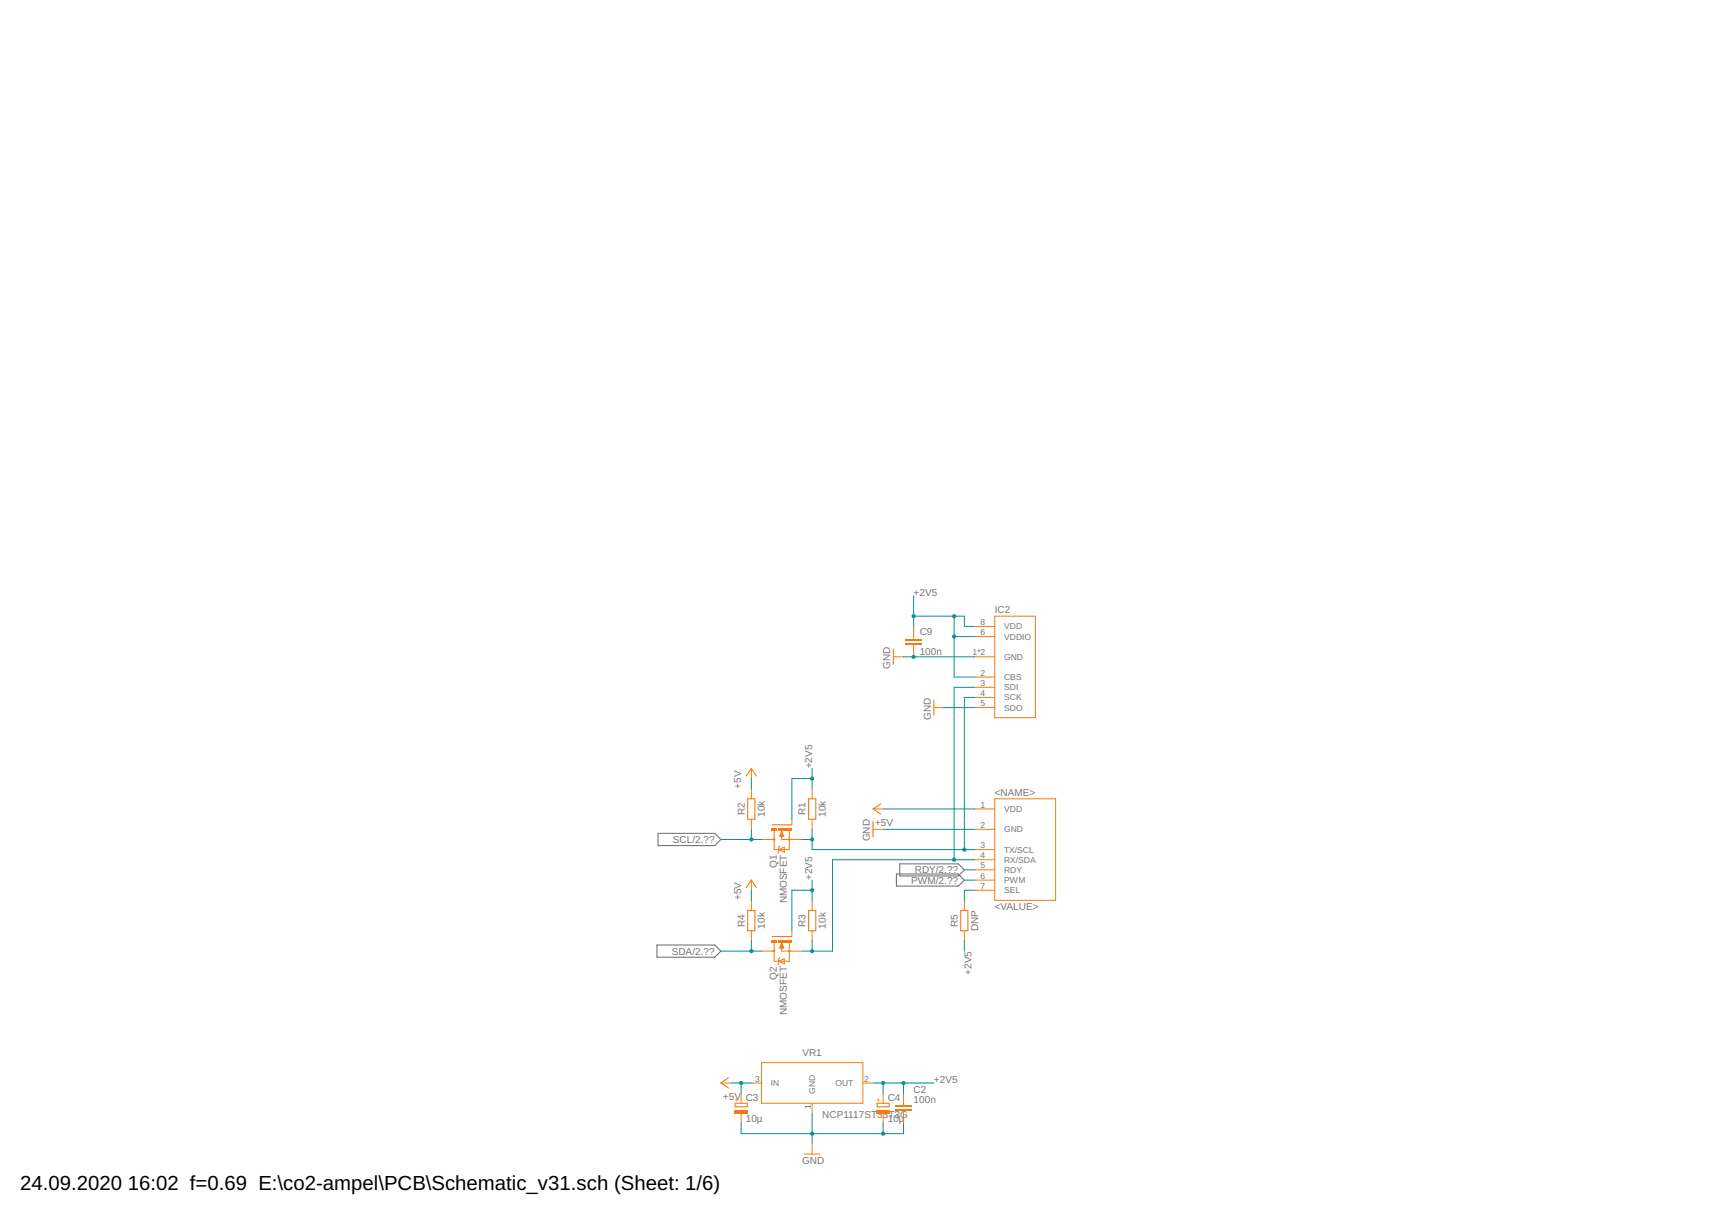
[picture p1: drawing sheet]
<svg xmlns="http://www.w3.org/2000/svg" width="297mm" height="210mm" viewBox="0 0 297 210" stroke-linecap="round" stroke-linejoin="round" font-family="sans-serif">
<path d="M114.2 144.6h9.8l1.1 1-1.1 1.1h-9.8zM155.5 151.6h10.8l1 1.1-1 1h-10.8zM156.1 149.9h10.2l1 1-1 1.1h-10.2zM114 163.9h10l1.1 1.1-1.1 1.1h-10z" fill="none" stroke="#757575" stroke-width=".19"/>
<g fill="none" stroke="#f57c10" stroke-width=".17">
<path d="M172.6 138.6h10.6v17.6h-10.6zM133.9 145.6h.4M135.1 147.4l1-.5v.9zM135.3 146.8l-.2 .1v.9l-.2 .2M135.6 145v.6h1.8M135.6 144.2l.4 .9h-.7zM136.9 144.2v3.2h-2.6v-3.2M137.4 142.1v1M151.5 140.3h1.7M151.5 143.9h1.7M169.1 147.4h3.5M169.1 149.1h3.5"/>
<path d="M169.1 150.9h3.5M169.1 152.7h3.5M169.1 154.4h3.5M169.1 140.3h3.5M169.1 143.9h3.5"/>
</g>
<path d="M152.8 139.5l-1.3 .8 1.3 .9M134 143.1h3.4M151.5 142.5v2.7" fill="none" stroke="#f57c10" stroke-width=".19"/>
<path d="M135.6 144.8v.2h.2l-.2-.6-.1 .6" fill="none" stroke="#f57c10" stroke-width=".21"/>
<g fill="#f57c10">
<path d="M136.5 143.7h.9v.5h-.9z" fill-rule="evenodd"/>
<path d="M133.9 143.7h.9v.5h-.9z" fill-rule="evenodd"/>
<path d="M135 143.7h1.2v.5h-1.2z" fill-rule="evenodd"/>
<circle cx="137" cy="145.6" r=".23"/>
<circle cx="134.3" cy="145.6" r=".23"/>
</g>
<g fill="#f57c10">
<path d="M136.7 145.6a.25 .25 0 0 1 .5 0 .25 .25 0 0 1-.5 0zM136.7 145.6a.25 .25 0 0 0 .5 0 .25 .25 0 0 0-.5 0z"/>
<path d="M134.1 145.6a.25 .25 0 0 1 .5 0 .25 .25 0 0 1-.5 0zM134.1 145.6a.23 .23 0 0 0 .4 0 .23 .23 0 0 0-.4 0z"/>
<path d="M136.5 143.7h.9v.5h-.9zM136.5 143.7v.5h.9v-.5z"/>
<path d="M133.9 143.7h.9v.5h-.9zM133.9 143.7v.5h.9v-.5z"/>
<path d="M135 143.7h1.3v.5h-1.3zM135 143.7v.5h1.2v-.5z"/>
</g>
<path d="M132.1 145.6h1.8M137.4 145.6h1.7M133.9 165h.4M135.1 166.8l1-.5v.9zM135.3 166.1l-.2 .2v.9l-.2 .2M135.6 164.4v.6h1.8M135.6 163.6l.4 .9h-.7zM136.9 163.6v3.2h-2.6v-3.2M137.4 161.5v1" fill="none" stroke="#f57c10" stroke-width=".17"/>
<path d="M134 162.5h3.4" fill="none" stroke="#f57c10" stroke-width=".19"/>
<path d="M135.6 164.2v.2h.2l-.2-.7-.1 .7" fill="none" stroke="#f57c10" stroke-width=".21"/>
<g fill="#f57c10">
<path d="M136.8 164.8h.3v.3h-.3z" fill-rule="evenodd"/>
<path d="M134.2 164.8h.3v.3h-.3z" fill-rule="evenodd"/>
<path d="M136.5 163.1h.9v.5h-.9z" fill-rule="evenodd"/>
<path d="M133.9 163.1h.9v.5h-.9z" fill-rule="evenodd"/>
<path d="M135 163.1h1.2v.5h-1.2z" fill-rule="evenodd"/>
</g>
<g fill="#f57c10">
<path d="M136.8 164.8h.3v.3h-.3zM136.8 164.8v.3h.3v-.3z"/>
<path d="M134.2 164.8h.3v.3h-.3zM134.2 164.8v.3h.3v-.3z"/>
<path d="M136.5 163.1h.9v.5h-.9zM136.5 163.1v.5h.9v-.5z"/>
<path d="M133.9 163.1h.9v.5h-.9zM133.9 163.1v.5h.9v-.5z"/>
<path d="M135 163.1h1.3v.5h-1.3zM135 163.1v.5h1.2v-.5z"/>
</g>
<g fill="none" stroke="#f57c10" stroke-width=".17">
<path d="M130.4 136.8v1.8M140.9 136.8v1.8M130.4 142.1v1.8M130.4 156.2v1.7M140.9 142.1v1.8M140.9 156.2v1.7M167.3 156.2v1.7M130.4 161.5v1.7M132.1 165h1.8M137.4 165h1.7M140.9 161.5v1.7M167.3 161.5v1.7"/>
<path d="M130.4 187.9h1.7M132.1 184.3h17.6v7.1h-17.6zM140.9 191.4v1.7M149.7 187.9h1.8"/>
</g>
<path d="M129.7 138.6h1.3v3.5h-1.3zM140.3 138.6h1.2v3.5h-1.2zM129.7 157.9h1.3v3.6h-1.3zM140.3 157.9h1.2v3.6h-1.2zM166.7 157.9h1.2v3.6h-1.2z" fill="none" stroke="#f57c10" stroke-width=".19"/>
<path d="M155.3 192.6h2.9" fill="none" stroke="#f57c10" stroke-width=".34"/>
<path d="M155.3 192.4h2.9v.4h-2.9zM155.3 192.4v.4h2.9v-.4z" fill="#f57c10"/>
<path d="M155.3 191.9h2.9" fill="none" stroke="#f57c10" stroke-width=".34"/>
<path d="M155.3 191.7h2.9v.4h-2.9zM155.3 191.7v.4h2.9v-.4z" fill="#f57c10"/>
<path d="M156.8 189.6v2.1M156.8 192.8v2.1" fill="none" stroke="#f57c10" stroke-width=".17"/>
<path d="M127.6 191.4h2v.6h-2z" fill="none" stroke="#f57c10" stroke-width=".19"/>
<path d="M127.4 192.5h2.3v.7h-2.3z" fill-rule="evenodd" fill="#f57c10"/>
<path d="M127.4 192.5h2.3v.7h-2.3zM127.4 192.5v.7h2.3v-.7z" fill="#f57c10"/>
<path d="M128.6 189.6v1.8M128.6 193.1v1.8" fill="none" stroke="#f57c10" stroke-width=".17"/>
<path d="M152.2 191.4h2.1v.6h-2.1z" fill="none" stroke="#f57c10" stroke-width=".19"/>
<path d="M152.1 192.5h2.3v.7h-2.3z" fill-rule="evenodd" fill="#f57c10"/>
<path d="M152.1 192.5h2.3v.7h-2.3zM152.1 192.5v.7h2.3v-.7z" fill="#f57c10"/>
<g fill="none" stroke="#f57c10" stroke-width=".17">
<path d="M158.5 110.4v.4M158.5 111.8v.4M169.1 110.4h3.5M169.1 113.9h3.5M169.1 117.5h3.5M169.1 119.2h3.5M169.1 108.7h3.5M172.6 106.9h7v17.6h-7zM169.1 121h3.5M169.1 122.7h3.5M125.1 187.9h1.7M140.9 198.4v1.8"/>
<path d="M153.2 189.6v1.8M153.2 193.1v1.8"/>
</g>
<path d="M126.4 187l-1.3 .9 1.3 .8M139.6 200.2h2.6" fill="none" stroke="#f57c10" stroke-width=".19"/>
<path d="M157.1 111.7h2.8" fill="none" stroke="#f57c10" stroke-width=".34"/>
<path d="M157.1 111.5h2.8v.3h-2.8zM157.1 111.5v.3h2.8v-.3z" fill="#f57c10"/>
<path d="M157.1 111h2.8" fill="none" stroke="#f57c10" stroke-width=".34"/>
<path d="M157.1 110.8h2.8v.3h-2.8zM157.1 110.8v.3h2.8v-.3z" fill="#f57c10"/>
<path d="M155 113.9h1.8M158.5 108.7v1.7M158.5 112.2v1.7M130.4 133.3v1.8M162 122.7h1.8M130.4 152.7v1.7" fill="none" stroke="#f57c10" stroke-width=".17"/>
<path d="M155 112.6v2.7M129.5 134.6l.9-1.3 .8 1.3M162 121.4v2.7M129.5 154l.9-1.3 .8 1.3" fill="none" stroke="#f57c10" stroke-width=".19"/>
<path d="M153.2 140.3h15.9M126.8 187.9h3.6M128.6 187.9v1.7" fill="none" stroke="#009292" stroke-width=".17"/>
<circle cx="128.6" cy="187.9" r=".36" fill="#009292"/>
<path d="M128.2 187.9a.36 .36 0 0 1 .7 0 .36 .36 0 0 1-.7 0zM128.2 187.9a.36 .36 0 0 0 .7 0 .36 .36 0 0 0-.7 0z" fill="#009292"/>
<path d="M130.4 135.1v1.7M130.4 154.4v1.8M153.2 143.9h15.9M128.6 194.9v1.8h28.2v-1.8M140.9 193.1v3.6" fill="none" stroke="#009292" stroke-width=".17"/>
<circle cx="140.9" cy="196.7" r=".36" fill="#009292"/>
<path d="M140.5 196.7a.4 .4 0 0 1 .8 0 .4 .4 0 0 1-.8 0zM140.5 196.7a.4 .4 0 0 0 .8 0 .4 .4 0 0 0-.8 0z" fill="#009292"/>
<path d="M153.2 194.9v1.8" fill="none" stroke="#009292" stroke-width=".17"/>
<circle cx="153.2" cy="196.7" r=".36" fill="#009292"/>
<path d="M152.9 196.7a.36 .36 0 0 1 .7 0 .36 .36 0 0 1-.7 0zM152.9 196.7a.36 .36 0 0 0 .7 0 .36 .36 0 0 0-.7 0z" fill="#009292"/>
<path d="M156.8 113.9h12.3M163.8 122.7h5.3M140.9 196.7v1.7" fill="none" stroke="#009292" stroke-width=".17"/>
<circle cx="158.5" cy="113.9" r=".36" fill="#009292"/>
<path d="M158.2 113.9a.36 .36 0 0 1 .7 0 .36 .36 0 0 1-.7 0zM158.2 113.9a.36 .36 0 0 0 .7 0 .36 .36 0 0 0-.7 0z" fill="#009292"/>
<path d="M139.1 145.6h1.8M140.9 143.9v3.5h28.2" fill="none" stroke="#009292" stroke-width=".17"/>
<circle cx="140.9" cy="145.6" r=".36" fill="#009292"/>
<path d="M140.5 145.6a.4 .4 0 0 1 .8 0 .4 .4 0 0 1-.8 0zM140.5 145.6a.4 .4 0 0 0 .8 0 .4 .4 0 0 0-.8 0z" fill="#009292"/>
<path d="M169.1 121h-1.8v26.4" fill="none" stroke="#009292" stroke-width=".17"/>
<circle cx="167.3" cy="147.4" r=".36" fill="#009292"/>
<path d="M167 147.4a.36 .36 0 0 1 .7 0 .36 .36 0 0 1-.7 0zM167 147.4a.36 .36 0 0 0 .7 0 .36 .36 0 0 0-.7 0z" fill="#009292"/>
<path d="M125.1 145.6h7M130.4 143.9v1.7" fill="none" stroke="#009292" stroke-width=".17"/>
<circle cx="130.4" cy="145.6" r=".36" fill="#009292"/>
<path d="M130 145.6a.36 .36 0 0 1 .7 0 .36 .36 0 0 1-.7 0zM130 145.6a.36 .36 0 0 0 .7 0 .36 .36 0 0 0-.7 0z" fill="#009292"/>
<path d="M140.9 135.1h-3.5v7M140.9 133.3v3.5" fill="none" stroke="#009292" stroke-width=".17"/>
<circle cx="140.9" cy="135.1" r=".36" fill="#009292"/>
<path d="M140.5 135.1a.4 .4 0 0 1 .8 0 .4 .4 0 0 1-.8 0zM140.5 135.1a.4 .4 0 0 0 .8 0 .4 .4 0 0 0-.8 0z" fill="#009292"/>
<path d="M140.9 152.7v3.5M140.9 154.4h-3.5v7.1" fill="none" stroke="#009292" stroke-width=".17"/>
<circle cx="140.9" cy="154.4" r=".36" fill="#009292"/>
<path d="M140.5 154.4a.4 .4 0 0 1 .8 0 .4 .4 0 0 1-.8 0zM140.5 154.4a.4 .4 0 0 0 .8 0 .4 .4 0 0 0-.8 0z" fill="#009292"/>
<path d="M167.3 163.2v1.8M151.5 187.9h10.5M156.8 187.9v1.7" fill="none" stroke="#009292" stroke-width=".17"/>
<circle cx="156.8" cy="187.9" r=".36" fill="#009292"/>
<path d="M156.4 187.9a.36 .36 0 0 1 .7 0 .36 .36 0 0 1-.7 0zM156.4 187.9a.36 .36 0 0 0 .7 0 .36 .36 0 0 0-.7 0z" fill="#009292"/>
<path d="M153.2 187.9v1.7" fill="none" stroke="#009292" stroke-width=".17"/>
<circle cx="153.2" cy="187.9" r=".36" fill="#009292"/>
<path d="M152.9 187.9a.36 .36 0 0 1 .7 0 .36 .36 0 0 1-.7 0zM152.9 187.9a.36 .36 0 0 0 .7 0 .36 .36 0 0 0-.7 0z" fill="#009292"/>
<path d="M158.5 106.9h8.8v1.8h1.8M158.5 103.4v5.3" fill="none" stroke="#009292" stroke-width=".17"/>
<circle cx="158.5" cy="106.9" r=".36" fill="#009292"/>
<path d="M158.2 106.9a.36 .36 0 0 1 .7 0 .36 .36 0 0 1-.7 0zM158.2 106.9a.36 .36 0 0 0 .7 0 .36 .36 0 0 0-.7 0z" fill="#009292"/>
<path d="M169.1 110.4h-3.6v7.1h3.6" fill="none" stroke="#009292" stroke-width=".17"/>
<circle cx="165.5" cy="110.4" r=".36" fill="#009292"/>
<path d="M165.2 110.4a.36 .36 0 0 1 .7 0 .36 .36 0 0 1-.7 0zM165.2 110.4a.36 .36 0 0 0 .7 0 .36 .36 0 0 0-.7 0z" fill="#009292"/>
<path d="M165.5 106.9v3.5" fill="none" stroke="#009292" stroke-width=".17"/>
<circle cx="165.5" cy="106.9" r=".36" fill="#009292"/>
<path d="M165.2 106.9a.36 .36 0 0 1 .7 0 .36 .36 0 0 1-.7 0zM165.2 106.9a.36 .36 0 0 0 .7 0 .36 .36 0 0 0-.7 0z" fill="#009292"/>
<path d="M169.1 149.1h-24.7v15.9h-5.3M140.9 163.2v1.8" fill="none" stroke="#009292" stroke-width=".17"/>
<circle cx="140.9" cy="165" r=".36" fill="#009292"/>
<path d="M140.5 165a.4 .4 0 0 1 .8 0 .4 .4 0 0 1-.8 0zM140.5 165a.4 .4 0 0 0 .8 0 .4 .4 0 0 0-.8 0z" fill="#009292"/>
<path d="M169.1 119.2h-3.6v29.9" fill="none" stroke="#009292" stroke-width=".17"/>
<circle cx="165.5" cy="149.1" r=".36" fill="#009292"/>
<path d="M165.2 149.1a.36 .36 0 0 1 .7 0 .36 .36 0 0 1-.7 0zM165.2 149.1a.36 .36 0 0 0 .7 0 .36 .36 0 0 0-.7 0z" fill="#009292"/>
<path d="M125.1 165h7M130.4 163.2v1.8" fill="none" stroke="#009292" stroke-width=".17"/>
<circle cx="130.4" cy="165" r=".36" fill="#009292"/>
<path d="M130 165a.36 .36 0 0 1 .7 0 .36 .36 0 0 1-.7 0zM130 165a.36 .36 0 0 0 .7 0 .36 .36 0 0 0-.7 0z" fill="#009292"/>
<path d="M167.3 150.9h1.8M167.3 152.7h1.8M169.1 154.4h-1.8v1.8" fill="none" stroke="#009292" stroke-width=".17"/>
<g font-size="3.5">
<text x="3.5" y="206.4">24.09.2020</text>
<text x="22.2" y="206.4">16:02 f=0.69 E:\co2-ampel\PCB\Schematic_v31.sch (Sheet: 1/6)</text>
</g>
<g font-size="1.7" fill="#757575">
<text x="158.5" y="103.4">+2V5</text>
<text x="172.6" y="106.4">IC2</text>
<text x="159.6" y="113.7">100n</text>
<text x="159.6" y="110.2">C9</text>
<text x="154.5" y="116" transform="rotate(-90 154.5 116)">GND</text>
<text x="161.5" y="124.8" transform="rotate(-90 161.5 124.8)">GND</text>
<text x="128.6" y="136.8" transform="rotate(-90 128.6 136.8)">+5V</text>
<text x="140.9" y="133.3" transform="rotate(-90 140.9 133.3)">+2V5</text>
<text x="129.2" y="141.4" transform="rotate(-90 129.2 141.4)">R2</text>
<text x="132.7" y="141.7" transform="rotate(-90 132.7 141.7)">10k</text>
<text x="139.8" y="141.4" transform="rotate(-90 139.8 141.4)">R1</text>
<text x="143.3" y="141.7" transform="rotate(-90 143.3 141.7)">10k</text>
<text x="151.8" y="143.3">+5V</text>
<text x="172.6" y="138.1">&lt;NAME&gt;</text>
<text x="116.7" y="146.2">SCL/2.??</text>
<text x="150.9" y="146" transform="rotate(-90 150.9 146)">GND</text>
<text x="134.8" y="150.6" transform="rotate(-90 134.8 150.6)">Q1</text>
<text x="140.9" y="152.7" transform="rotate(-90 140.9 152.7)">+2V5</text>
<text x="158.1" y="153.3">PWM/2.??</text>
<text x="158.7" y="151.5">RDY/2.??</text>
<text x="128.6" y="156.2" transform="rotate(-90 128.6 156.2)">+5V</text>
<text x="129.2" y="160.8" transform="rotate(-90 129.2 160.8)">R4</text>
<text x="132.7" y="161.1" transform="rotate(-90 132.7 161.1)">10k</text>
<text x="136.5" y="156.7" transform="rotate(-90 136.5 156.7)">NMOSFET</text>
<text x="139.8" y="160.8" transform="rotate(-90 139.8 160.8)">R3</text>
<text x="143.3" y="161.1" transform="rotate(-90 143.3 161.1)">10k</text>
<text x="166.2" y="160.8" transform="rotate(-90 166.2 160.8)">R5</text>
<text x="169.7" y="161.5" transform="rotate(-90 169.7 161.5)">DNP</text>
<text x="172.6" y="157.9">&lt;VALUE&gt;</text>
<text x="116.5" y="165.6">SDA/2.??</text>
<text x="134.8" y="170" transform="rotate(-90 134.8 170)">Q2</text>
<text x="168.5" y="169.1" transform="rotate(-90 168.5 169.1)">+2V5</text>
<text x="136.5" y="176.1" transform="rotate(-90 136.5 176.1)">NMOSFET</text>
<text x="139.2" y="183.2">VR1</text>
<text x="125.4" y="190.9">+5V C3</text>
<text x="154" y="191.1">C4</text>
<text x="158.5" y="191.4">100n</text>
<text x="158.5" y="189.6">C2</text>
<text x="162" y="187.9">+2V5</text>
<text x="129.4" y="194.6">10µ</text>
<text x="142.7" y="194">NCP1117ST33T3G</text>
<text x="154" y="194.6">10µ</text>
<text x="139.2" y="201.9">GND</text>
</g>
<g font-size="1.5" fill="#757575">
<text x="168.8" y="113.7">1*2</text>
<text x="170.1" y="110.2">6</text>
<text x="170.1" y="108.4">8</text>
<text x="174.2" y="111">VDDIO</text>
<text x="174.2" y="109.2">VDD</text>
<text x="170.1" y="117.2">2</text>
<text x="170.1" y="119">3</text>
<text x="174.2" y="114.5">GND</text>
<text x="174.2" y="118">CBS</text>
<text x="174.2" y="119.8">SDI</text>
<text x="170.1" y="120.7">4</text>
<text x="170.1" y="122.5">5</text>
<text x="174.2" y="121.5">SCK</text>
<text x="174.2" y="123.3">SDO</text>
<text x="170.1" y="140.1">1</text>
<text x="170.1" y="143.6">2</text>
<text x="174.2" y="140.9">VDD</text>
<text x="170.1" y="147.1">3</text>
<text x="170.1" y="148.9">4</text>
<text x="174.2" y="147.9">TX/SCL</text>
<text x="174.2" y="149.7">RX/SDA</text>
<text x="174.2" y="144.4">GND</text>
<text x="170.1" y="150.7">5</text>
<text x="170.1" y="152.4">6</text>
<text x="170.1" y="154.2">7</text>
<text x="174.2" y="151.4">RDY</text>
<text x="174.2" y="153.2">PWM</text>
<text x="174.2" y="155">SEL</text>
<text x="131" y="187.6">3</text>
<text x="133.7" y="188.4">IN</text>
<text x="141.4" y="189.8" transform="rotate(-90 141.4 189.8)">GND</text>
<text x="145" y="188.4">OUT</text>
<text x="150" y="187.6">2</text>
<text x="140.7" y="192.5" transform="rotate(-90 140.7 192.5)">1</text>
</g>
<g font-size="1.2" fill="#f57c10">
<text x="128.2" y="191.1" transform="rotate(-90 128.2 191.1)">+</text>
<text x="152.8" y="191.1" transform="rotate(-90 152.8 191.1)">+</text>
</g>
</svg>
